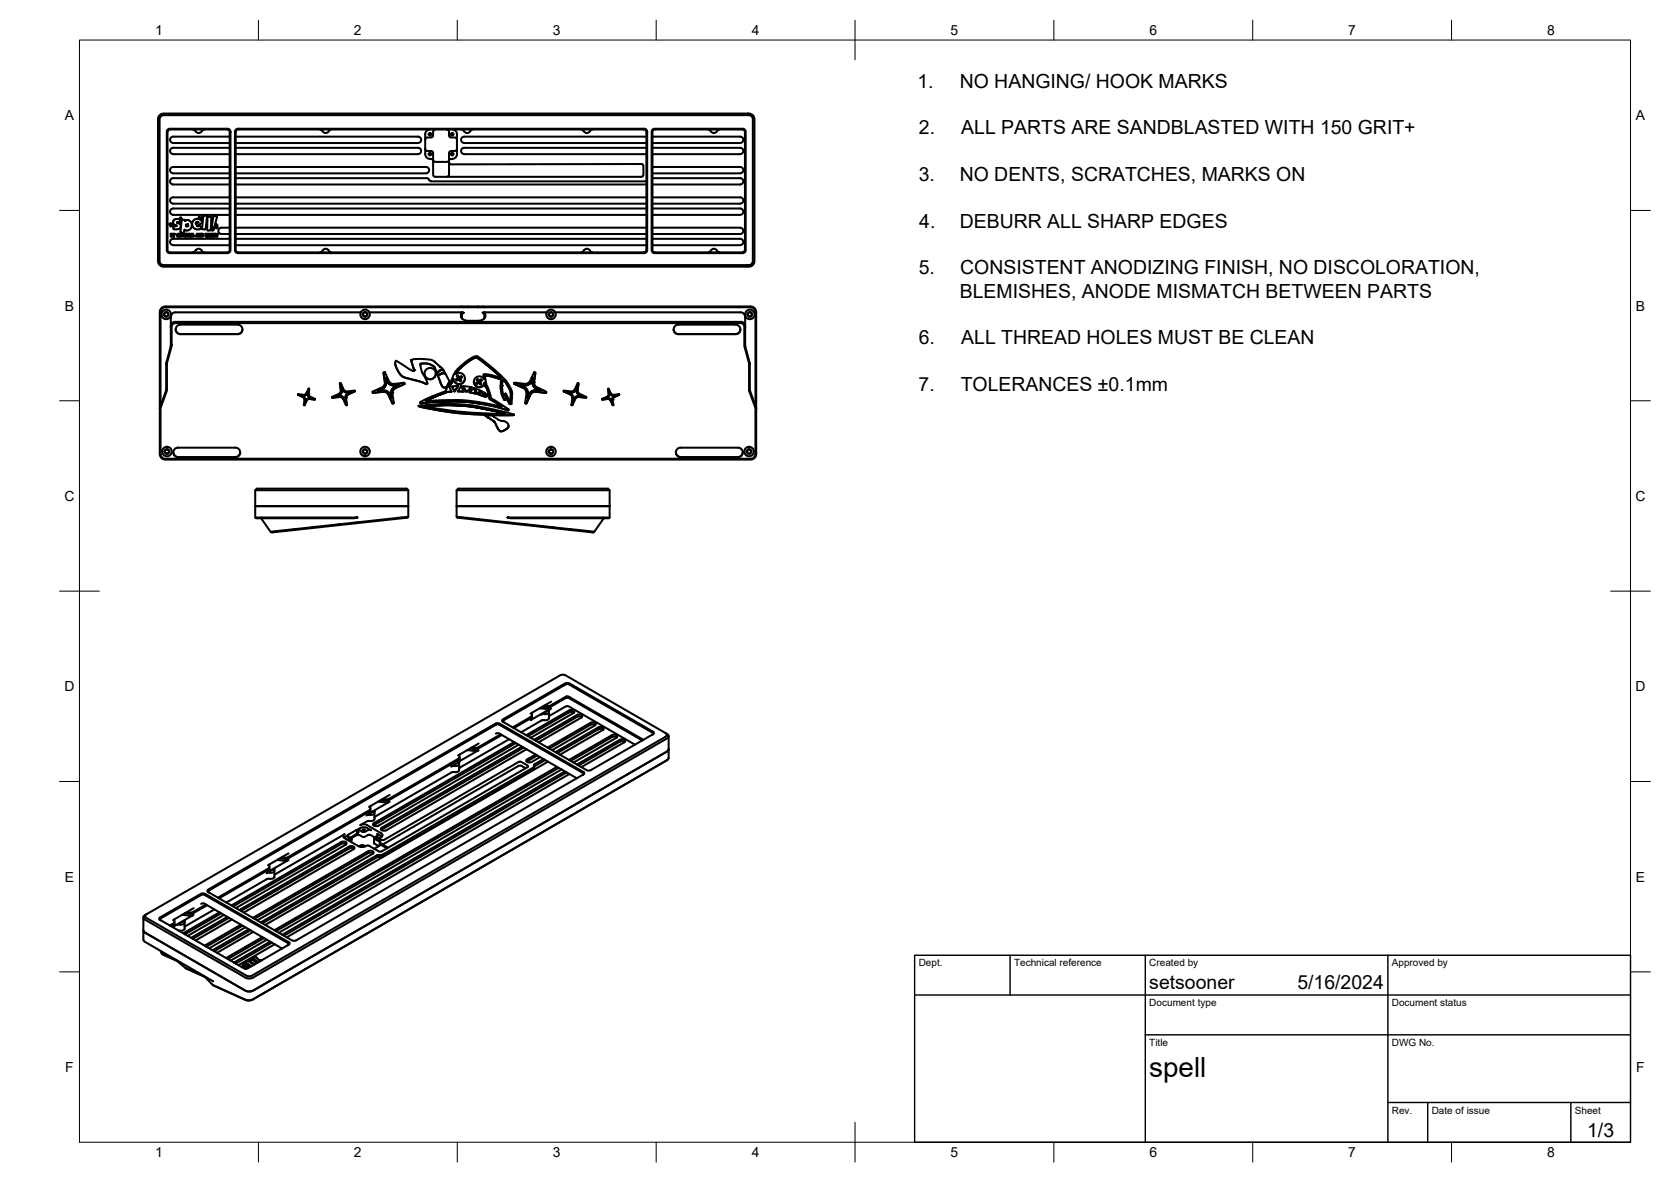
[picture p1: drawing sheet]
<svg xmlns="http://www.w3.org/2000/svg" width="420mm" height="297mm" viewBox="0 0 420 297" stroke-linecap="round" stroke-linejoin="round" font-family="sans-serif">
<!-- layer: Visible -->
<g fill="none" stroke="#000" stroke-width=".51">
<path d="M40.1 29l.9-.5 147.6 .1 .7 .4 .4 .9v36l-.5 .8-.8 .3h-147.6l-.7-.4-.4-.9v-35.8zM40.4 29.3l.7-.4 147.4 .1 .6 .3 .2 .5v36l-.4 .6-.6 .2h-147.4l-.5-.3-.3-.6v-35.9zM42.1 32.6l.5-.3h14.7l.6 .6 .1 30-.3 .5-.3 .2h-14.8l-.4-.2-.2-.4-.1-30zM42.4 32.6l14.8-.1 .5 .4v30.1l-.3 .4h-14.7l-.5-.3-.1-30zM48.5 32.5l.5 .2a.99 .99 0 0 0 .9 .7 .99 .99 0 0 0 1-.7l.5-.2M57.7 37.2l-14.1-.1a.79 .79 0 0 0-.8 .8 .79 .79 0 0 0 .8 .8h14.1M57.7 34.3h-14.1a.79 .79 0 0 0-.8 .8 .79 .79 0 0 0 .8 .8h14.1M59.3 32.6l.4-.3 102.5 .1 .5 .6v30l-.2 .4-.4 .2h-102.5l-.5-.7v-29.9zM59.3 37.2l45.8-.1a.79 .79 0 0 1 .8 .8 .79 .79 0 0 1-.8 .8h-45.8M59.3 34.3h45.8a.79 .79 0 0 1 .8 .8 .79 .79 0 0 1-.8 .8h-45.8M59.5 32.6h102.6l.4 .6v29.9l-.5 .3h-102.3l-.4-.6v-29.6zM80.4 32.5l.5 .2a1 1 0 0 0 .9 .7 1 1 0 0 0 1-.7l.6-.2"/>
<path d="M106.9 37.3l.3 .6 1.3 .1 .4 .3v2.2M108.1 39.9l.5 .1 .3 .2v3.8l.5 .4h51.9l.5-.4v-2.4l-.5-.4-48.1 .1-.3-.4v-.6l.3-.3 .5-.1M108.1 32.5a1.2 1.2 0 0 0-1.2 1.2v5a1.2 1.2 0 0 0 1.2 1.2M109.5 32.5l-.6 .4-.1 1.5-.4 .2h-1.1l-.3 .2-.1 .3M112.3 32.5l.6 .4 .1 1.5 .4 .2h1.2l.3 .5M113.7 32.5a1.2 1.2 0 0 1 1.2 1.2v5a1.15 1.15 0 0 1-1.2 1.2M114.9 37.3l-.1 .4-.2 .2-1.3 .1-.3 .2-.1 2.3M116 32.5l.5 .2a1 1 0 0 0 .9 .7 1 1 0 0 0 .9-.6l.7-.3M146 32.5l.6 .2a1 1 0 0 0 .9 .7 1 1 0 0 0 .9-.6l.7-.3M162.5 37.2l-45.8-.1a.79 .79 0 0 0-.8 .8 .79 .79 0 0 0 .8 .8h45.8M162.5 34.3h-45.8a.79 .79 0 0 0-.8 .8 .79 .79 0 0 0 .8 .8h45.8M164.1 32.6l.4-.3h22.4l.4 .3 .2 .4v29.9l-.2 .5-.5 .2h-22.3l-.5-.3-.1-.4v-29.9z"/>
<path d="M164.1 38.7h22M164.1 37.2h22M164.1 35.9h22M164.1 34.3h22M164.3 32.6l22.5-.1 .4 .3 .1 30.1-.3 .4-22.4 .1-.5-.3v-30.1zM178 32.5l.5 .2a1.02 1.02 0 0 0 .9 .7 1.02 1.02 0 0 0 1-.6l.6-.3M186.1 37.1a.79 .79 0 0 1 .8 .8 .79 .79 0 0 1-.8 .8M186.1 34.3a.79 .79 0 0 1 .8 .8 .79 .79 0 0 1-.8 .8M42.5 56.3l.3-.1 .4 .5-.3 .2zM42.9 58.8h.4l-.1 .3 .1 .3h-.4zM43 58.8l.2 .1-.2 .1zM43 56.3l.3-.2 .2 .4-.2 .1z"/>
<path d="M43.5 58.7l.2 .3 .3-.3-.2 .8zM43.8 55.2a.72 .72 0 0 0 .1 1.3l.5 .1v.2M43.8 55.2h.1M44.4 56.8l-.8 .1v.5M44.4 55h.1M44.4 55l-.5 .2M44.5 55l.7 .2 .1 .5-.2 .1M44.6 56l.8 .5 .1 .4-.2 .4-.9 .3h-.6l-.2-.2M44.6 58.8h.4l-.3 .1 .3 .2-.1 .4-.4-.1 .4-.1-.3-.3zM45.1 55.8h-.4l-.1 .2M45.2 54.8l.2-.2 .4 .4-.2 .3zM45.4 58.2h.1"/>
<path d="M45.6 59.1l-.3-.1 .3-.3h-.5v.8h.5l-.3-.2v-.1l.2-.1M45.7 58.8h.5l-.2 .1v.6zM46.4 58.8h.4l-.3 .1 .3 .3-.1 .3-.4-.1 .4-.1-.3-.3zM46.6 55.5l-.2-.3h-.5l-.2 .2-.3 2.8M46.6 55.5h.1M46.6 55.5l.5-.2 .3 .1a1.31 1.31 0 0 1 .8 1.6 1.31 1.31 0 0 1-1.6 .9M46.6 57.9l-.2-.2-.1 .6-.2 .2h-.6l-.1-.3M46.7 56.4h.6v.5h-.5zM46.9 58.7l.3 .6 .3-.6-.2 .7-.4-.1zM47.6 58.8l.4 .5 .1-.6v.8l-.4-.5-.1 .5zM48.4 58.7l.4 .8-.2-.3-.4 .3 .1-.4M48.4 58.8l-.1 .3"/>
<path d="M48.5 58.9l.1 .2h-.2zM48.5 55.6a1.43 1.43 0 0 0 .3 1.7 1.43 1.43 0 0 0 1.7 .2M48.5 55.6a1.18 1.18 0 0 1 1.3-.6 1.18 1.18 0 0 1 1 1.1l-1.3 .7h.1M49.2 56.2a.4 .4 0 0 1 .3-.4 .4 .4 0 0 1 .5 .1l-.8 .4M49.2 56.2l.1 .1M49.5 58.7l.3 .8-.1-.3-.4 .3zM50 54.5l.2-.1 .1 .5h-.2zM50 58.7l.4 .6 .1-.6v.8l-.4-.5-.1 .5zM50.1 56.8h-.5M50.1 56.8l.3 .1 .2 .4-.2 .3M50.6 58.7l.5 .2-.1 .5-.4 .1zM50.7 54.5l.2 .2-.3 .5-.2-.2z"/>
<path d="M50.7 58.9l.3 .1-.2 .3h-.1zM50.8 57.4h.1M51.6 58.7l.4 .1-.1 .3 .2 .1-.1 .2-.4 .1zM51.8 58.8l.1 .2h-.2zM52 54.5l-.2-.3-.7 .2-.3 3M52 54.5l-.3 3-.2 .2-.5-.1-.2-.2M52.1 54.5h.1M52.2 58.7l.3 .1v.7h-.3zM52.6 58.8l.4 .5 .1-.6v.8l-.4-.5-.1 .5zM53.1 54.7l-.1-.3-.8 .2-.1 3.1 .2 .2h.5l.2-.2 .1-3M53.2 54.7h.1M53.2 58.8h.4l-.1 .3 .1 .3h-.4z"/>
<path d="M53.3 58.8l.2 .1-.2 .1zM53.7 54.4l-.4 2.7 .4 .1h.2l.7-2.6-.1-.2M53.7 54.4l.1-.1 .7 .1M53.7 54.4h.1M53.8 58.8h.4l-.2 .7-.2-.2zM53.9 58.9l.2 .1-.1 .4zM54.3 58.7l.3 .3 .3-.2-.3 .7zM54.4 56.3l.3 .3-.4 .5-.2-.2zM54.5 54.4h.1M54.6 56.9l.2 .1-.3 .4-.2-.2zM57.7 44.8h-14.1a.79 .79 0 0 0-.8 .8 .79 .79 0 0 0 .8 .8h14.1M57.7 57.2h-2a.79 .79 0 0 0-.8 .8 .79 .79 0 0 0 .8 .8h2"/>
<path d="M57.7 49.6h-14.1a.79 .79 0 0 0-.8 .8 .79 .79 0 0 0 .8 .8h14.1M57.7 42h-14.1a.79 .79 0 0 0-.8 .8 .79 .79 0 0 0 .8 .7l14.1 .1M57.7 52.4h-14.1a.79 .79 0 0 0-.8 .8 .79 .79 0 0 0 .8 .8h14.1M59.3 44.8h48l1.1 .8h53.9M59.3 42h47.8a.79 .79 0 0 1 .8 .8 .79 .79 0 0 1-.8 .7l-47.8 .1M59.3 46.4h103.2M59.3 58.8h103.2M59.3 57.2h103.2M59.3 49.6h103.2M59.3 51.2h103.2M59.3 52.4h103.2M59.3 54h103.2"/>
<path d="M108.9 40.1l.1 .4 .3 .2h3.2l.3-.3 .1-.3M112.9 40.7v3.3l-.2 .3-.4 .1M162.5 45.5l-.2 .1M164.1 44.8h22M164.1 46.4h22M164.1 42h22M164.1 43.6h22M164.1 58.8h22M164.1 57.2h22M164.1 49.6h22M164.1 51.2h22M164.1 52.4h22"/>
<path d="M164.1 54h22M186.1 44.8a.79 .79 0 0 1 .8 .8 .79 .79 0 0 1-.8 .8M186.1 42a.79 .79 0 0 1 .8 .8 .79 .79 0 0 1-.8 .7M186.1 57.2a.79 .79 0 0 1 .8 .8 .79 .79 0 0 1-.8 .8M186.1 49.6a.79 .79 0 0 1 .8 .8 .79 .79 0 0 1-.8 .8M186.1 52.4a.79 .79 0 0 1 .8 .8 .79 .79 0 0 1-.8 .8M48.5 63.4l.5-.1a.96 .96 0 0 1 .9-.8 .96 .96 0 0 1 1 .7l.5 .2M57.7 60h-14.1a.79 .79 0 0 0-.8 .8 .79 .79 0 0 0 .8 .8h14.1M59.3 60h103.2M59.3 61.6h103.2M80.4 63.4l.5-.1a1.35 1.35 0 0 1 1.4-.7l.5 .7 .6 .1M90.7 78.5h-46.7l-.6 .2-.4 .6-.1 2.9"/>
<path d="M90.7 78.5a1.2 1.2 0 0 0 1.1 1.7 1.2 1.2 0 0 0 1.1-1.7M90.7 78.5a1.2 1.2 0 0 1 1.1-.7 1.2 1.2 0 0 1 1.1 .7M116.2 78.5l-.3 .5 .2 1 .6 .4 .9 .2h2.8l.9-.2 .6-.4 .1-.5v-.6l-.2-.4M116.2 78.5l.4 .1-.5 .7 .2 .8M116.2 78.5h-23.3M121.8 78.5l-.5 .1 .6 .7-.3 .8M121.8 78.5h15.7M137.5 78.5a1.2 1.2 0 0 0 1 1.7 1.2 1.2 0 0 0 1.1-1.7M137.5 78.5a1.2 1.2 0 0 1 1-.7 1.2 1.2 0 0 1 1.1 .7M139.6 78.5h46.8l.5 .2 .4 .7 .1 2.8M146 63.4l.6-.1a.99 .99 0 0 1 .8-.7 .99 .99 0 0 1 1 .5l.7 .3M164.1 60h22"/>
<path d="M164.1 61.6h22M178 63.4l.5-.1a.95 .95 0 0 1 .9-.8 .95 .95 0 0 1 1 .7l.6 .2M186.1 60a.79 .79 0 0 1 .8 .8 .79 .79 0 0 1-.8 .8M42.9 82.2l.3-.9 .7-.4h142.5l.7 .4 .3 .9M42.9 82.2v4.7l-1.1 4.4v6.7l-1.6 4.7M43.4 81.5l.5-.3h142.6l.4 .3 .3 .5v4.9l1.1 4.5v6.7l1.6 4.6v11.7l-.4 .6-.6 .3h-147.5l-.7-.4-.3-.6v-11.6l1.6-4.6v-6.7l1.2-4.5v-4.9zM44.2 82.8a1.2 1.2 0 0 0 1.2 1.2M45.4 84h14.4M45.4 84a1.2 1.2 0 0 1-1.2-1.2 1.2 1.2 0 0 1 1.2-1.2h14.4a1.2 1.2 0 0 1 1.2 1.2 1.2 1.2 0 0 1-1.2 1.2M61 82.8a1.2 1.2 0 0 1-1.2 1.2M74.9 99.2l1.4 .7 .3 .5M75 99.1l1.3 .1 .5-.1 .9-1.5-.1 1.4 .1 .4 1.5 1h-1.9l-.8 1.4v-1.7l-.2-.3-1.3-.5z"/>
<path d="M75.6 99.3l.9 .5 .3 .6M75.6 99.3l.7 .1zM76.3 99.4l.5-.1 .4-.4-.3 .4zM77.2 98.9l.2-.5-.2 .5M77.4 98.4v.8l.4 .7-.3-.3-.2-.6M77.7 97.7l-.1 1.3M77.8 99.9l.7 .2zM83.5 99.8l.2 .2M83.7 100h.1M83.7 100l1.7-.3 .5 .1 .4 .4 .7 1.6M84.5 99.6l.8-.4-.8 .4h1.6l.4 .4 .4 .8M85.4 96.4l.3 1.8"/>
<path d="M85.5 96.3h.2l.7 1.6 .4 .3 .6 .2 1.8-.2-.1 .2-1.6 .7-.4 .4-.1 .6 .3 1.6-.2 .1-1.1-1.9-2.5-.1 2.1-1.2 .1-.5zM85.9 97.3l.3 .7-.3-.7v1.2l-.6 .7 .5-.4 .2-.6M86.2 98l.5 .5 .7 .1h-.6zM87.4 98.6l.8-.1zM88.2 98.5l-1 .5-.4 .6v.5v-.1M89.2 98.3l-1.7 .9-.5 .8M93.7 98.5l.1 .2 2.6-.3 .6 .2 .6 .4 1 2.3 .2 .1 .2-.2M95 98.2l1.2-.5-1.2 .5 1.6-.1 .8 .2 .5 .5 .5 1.2M96.4 93.7l.4 2.5M96.5 93.6h.3l1 2.3 .5 .4 .6 .2 2.6-.3 .2 .1-.1 .2-2.3 1.1-.5 .5-.2 .6 .4 2.5-.2 .2h-.2l-1-2.3-.4-.4-.6-.3-2.7 .3-.2-.1v-.2l2.5-1.1 .4-.5 .2-.8zM97 94.9l.4 1-.4-1 .1 1.6-.3 .7-.6 .5 .7-.7 .2-.8M97.4 95.9l.7 .8 .8 .1-.8-.2z"/>
<path d="M98.3 98.9l.1 1.1zM98.9 96.8h.2zM99.1 96.8l1.3-.1-1.3 .1M99.4 91.3l.7 2.1 1.1 1.2 .7 .3 3.7 1 1.6 .6 .2-.2M99.5 90.7l4.4 2.5 .3-.2-.8-2.3 .1-.3 1.4-.2 3.3 .2 1 .4 2.3 2.2-.3-.1-.5 .1-.9 .9-.5-1.6-.4-.3-1.4-.6h-1.7v1l.3 1.1 1.3 2.7v.2l-.3 .1-1.2-.5-4.1-1.1-.8-.4-.9-1.1-.5-1.2-.2-.8zM100.4 96.7l-1.6 .8-.4 .6-.1 .8-.1-.2M101.7 96.4l-2.5 1.2-.4 .5-.2 .6M103.4 90.6l.7 2.3M104.1 92.9l.1 .1M105.7 91.6l.2-.2 1.1-.1 1.5 .4 .8 .5 .5 1.7 .8-.9h.9M106.7 93.9a1.43 1.43 0 0 0 1.5 1.4 1.43 1.43 0 0 0 1.4-1.4M109.9 99.5l2.3-.9z"/>
<path d="M110.1 94.5l1-.6 .7-.1 .3 .3 .8 1.5a.43 .43 0 0 1-.1 .7l-.2 .4a.73 .73 0 0 1-1 .7l-.5-.4zM110.1 94.5l1 2.5 .5 .4a.83 .83 0 0 0 1.1-.9l.4-.6M110.1 93.6l.6-.5 .5-.1 .4 .2 .4 .6h-.9l-.8 .5a.28 .28 0 0 1-.3 0 .28 .28 0 0 1-.1-.3zM111.9 93.8l-.9 .1-.9 .6-.2-.5M112.2 98.6l.2-.1zM112.4 98.5l1.2-.1zM112.9 97.2l.7 1.2M113.3 96.5l-.4 .7zM113.4 96.4l-.1 .1zM113.5 96.3h.1M113.6 97.1l1.6-.1-.9 1.4zM114 95.3l-.5 1"/>
<path d="M114 95.2l-.5 1.1M114 95.2v.1M114.5 94a1.44 1.44 0 0 1 2.2 .5 1.44 1.44 0 0 1-.9 2 1.44 1.44 0 0 1-1.8-1.3M114.6 94l.7-1 1.9-1.7 1.7-1.1 1-.3 3.1 2.3 2.9 2.6-.2 .1-2.2-.7-1.7-.2-.2 .2 .1 1.1M114.6 94l.5-.9 2-1.7 1.8-1.2 1-.4 3.6 2.9 2.4 2.1M114.9 94.5l.2-.2 .4 .6 .5-.3 .2 .2M114.9 94.5l.2-.2 .4 .6 .5-.3 .2 .2-.6 .4 .4 .5-.3 .2-.3-.6-.6 .4-.2-.3 .6-.3zM115.1 98.4h1.5M115.2 95l-.6 .4M115.2 97l-.9 1.4-.7-1.3M115.7 95.2l.3 .5M115.9 97l.7 1.4h-1.5z"/>
<path d="M116.4 97l2.2 .4-1.3 1.1zM116.4 97l.9 1.5 1.3-1.1M116.9 95.1a1.45 1.45 0 0 1-1.4 1.4 1.45 1.45 0 0 1-1.5-1.3M118 98.6l1.2-1.1 .3 1.4zM118 98.6l1.5 .3M119.1 95.9a1.37 1.37 0 0 0 1.3 1.4 1.37 1.37 0 0 0 1.5-1.1M119.6 97.6l1.3 .6-1 .8zM119.6 97.6l.3 1.4 1-.8M119.9 95.5l.2-.2 .4 .4 .5-.3 .2 .2M120.2 95.9l-.4 .4 .1 .2 .5-.3 .4 .5 .2-.2-.4-.5M120.4 99.2l.9-.8 .3 1.2zM120.4 99.2l1.2 .4"/>
<path d="M120.6 96l.6-.4-.2-.2-.5 .3-.4-.4-.2 .2 .3 .4-.4 .4M120.6 96l.4 .5M121.6 94.3l.1 1M121.7 95.3a1.37 1.37 0 0 0-2.2-.3 1.37 1.37 0 0 0 .4 2.2 1.37 1.37 0 0 0 2-1M121.7 98.6l1.2 .8-.9 .3zM121.7 95.3h.1M121.7 98.6l.3 1.1 .9-.3M121.9 96.2l1.2 4.1 2.8 1.7v.2l-4-.9-4.9-.7-9.9 .1M121.9 96.2l.1 .9 .7 1.4 .4 1.7 2.9 1.9M121.9 96.2h.1M121.9 94.3l2.2 .4 1.8 .6 .1 .3M121.9 94.3h.1"/>
<path d="M123.4 99.9h.1M125.9 96.9l.2 2.1 .4 1 .3 .4h.2l.1-.8 1.1 1.9h.3l.1-.6 .2-2M126.2 96.9l.1-1.2a.23 .23 0 0 1 .2-.3 .23 .23 0 0 1 .3 .3l1.3 2.1 .3 1.1M126.4 95.4l.7 .7 1.2 2.1 .1 1-.2 1.7-1-2-.3 .1-.2 .5-.2-.3-.3-1.8zM129.3 96.3l2.9 .2 .7-.3 .3-.4 1-2.2 .3-.1 .1 .2-.3 2.5 .2 .6 .4 .5 2.4 1.1 .1 .2-.3 .1-2.7-.3-.6 .3-.4 .4-1 2.2-.2 .1-.1-.2 .3-2.3-.2-.8-.4-.5-2.4-1.1zM129.3 96.4l2.6 1.2 .4 .7 .1 .4M130.7 96.7l1.2 .1-1.2-.1 1.6 .8 .3 .5 .2 .9v-.2M131.9 96.8h.2h-.2M132.1 96.8l.9-.2 .6-.7-.6 .7zM132.8 98.9l-.2 1.1zM134 94.9l-.4 1zM134 94.9l-.1 1.5 .3 .8 .6 .4-.6-.5-.3-1"/>
<path d="M134.6 93.7l-.3 2.4M134.8 97.6l1.2 .6zM136 98.2l-1.3-.2-.9 .2-.6 .5-.6 1.3M137.4 98.5l-.3 .2-2.4-.3-.7 .2-.5 .4-1.1 2.3M141.7 98.2l1.9 .2 .6-.2 1.2-1.9 .1 .1-.3 1.8 .2 .4 2 1.2-2.4 .1-1.2 1.9v-2.3l-.4-.4-1.6-.7zM141.7 98.3l1.8 .9 .4 .8M142.7 98.5l.8 .1-.8-.1 1.2 .7 .2 .9M143.5 98.6l.8-.1 .4-.5-.6 .6zM144.2 100l-.1 .1M145.1 97.3l-.4 .7 .4-.7-.1 1.2 .6 .7-.5-.4-.2-.6M145.5 96.4l-.3 1.8M145.6 99.2l.8 .4z"/>
<path d="M146.4 99.6h-1.5l-.4 .4-.5 .8M147.4 99.8l-.1 .2-1.8-.3-.5 .1-.4 .4-.7 1.5M152.9 97.7l.2 1.3M152.9 97.7h.2l.7 1.4 .3 .1 1.6-.1-1.6 1 .1 1.7-.9-1.4h-1.9l1.6-1zM153.2 98.4l.2 .5-.2-.5 .1 .8-.5 .7 .3-.4 .2-.5M153.4 98.9l.4 .4 .5 .1-.5-.1zM154.3 99.4l.7-.1zM155 99.3l-.8 .4-.3 .7M155.7 99.2l-1.3 .6-.3 .6M170.6 81.6h14.4a1.2 1.2 0 0 1 1.2 1.2 1.2 1.2 0 0 1-1.2 1.2M170.6 84h14.4M170.6 81.6a1.2 1.2 0 0 0-1.2 1.2 1.2 1.2 0 0 0 1.2 1.2 1.24 1.24 0 0 1-1.2-1.2"/>
<path d="M186.2 82.8a1.2 1.2 0 0 1-1.2 1.2M187.4 82.2v4.7l1.1 4.4v6.7l1.6 4.7M40.2 102.7v-24.4l.3-.8 1-.5h147.5l.8 .5 .3 .8v24.4M40.4 101.9v-23.3l.2-.9 .8-.5h147.6l.7 .5 .2 .9v23.3M43.6 113.7a1.2 1.2 0 0 0 1.2 1.2M44.8 112.5h14.4M44.8 112.5a1.2 1.2 0 0 0-1.2 1.2 1.2 1.2 0 0 0 1.2 1.2h14.4M59.2 112.5a1.2 1.2 0 0 1 1.2 1.2 1.2 1.2 0 0 1-1.2 1.2M60.4 113.7a1.2 1.2 0 0 1-1.2 1.2M78.5 100.1l-1.3 .1-.5 .9 .1-.6-.1 .6M79.1 100.4l-1.7-.1-.8 1.5-.2-.1M79.2 100.3l-.1 .1"/>
<path d="M86.8 100.1l.1 .7-.1-.7M87.3 101.7h-.3M105.2 102l5.1 1.1 5 .7 9.4 .5h4.3l.2-.1M105.3 101.9l7-.4 5.1 .2 6.5 1.2 5.3 1.3-5 .1-9.4-.5-6.9-1.1-2.1-.5-.5-.1zM105.7 101.2l1.8-1.1 4.6-1.8 1.3-2.4 .7-1.8 .9-1.3 2.9-2.5 1.2-.6 .8-.2 3.9 2.9 3.2 3 1.4 2.2 .4 1.2-.2 2.3-.1 .4h-.3l-1.1-1.9v.8l-.3 .1-.6-1.3-.3-1.6 .1-2.2-2.3-.8-1.8-.3 .4 2.6 .6 1.1 .5 2 4.5 3-.3 .2-2.7-.9-4.5-.9M105.7 101.2l.2 .2 3.3-.4-3.3 .4zM107 102.1l.4 .2 7.6 1.1 8.5 .6 3.3-.1M107 102.1v.1M107 102.1h.1M107.1 102.1h.1M107.1 102.1l2.8-.2-2.8 .2M107.1 100.7v.1"/>
<path d="M107.2 100.7l2.7-1.2zM109.2 101l2.4-.1zM109.9 101.9l3.6-.1zM111.6 100.9h3.9l3.1 .2-2.8-.2zM113.5 101.8l3.4 .2zM116.9 102l3.6 .5 6.2 1.4-6.7-1.5zM118.6 101.1l1.8 .3zM120.4 101.4l3.9 .7 3.3 1.1 .3-.3M121.9 104.3l1.9 .1 1.6 1.1 1.7 .4 .6 .6 .1 .8-1.2 1h-.9l-1.3-2.2zM121.9 104.3l2.4 1.7 .9 1.8 .5 .5 .6 .1 .8-.4 .7-.6 .1-.4M132.1 101.2l.1 .2 .2-.1M143.7 101.7l.2 .1"/>
<path d="M144.1 100.1l-.1 .7zM151.4 100.3l.1 .1M151.5 100.4l1.6-.1 .4 .3 .5 1.2 .2-.1M152.1 100.1l.7-.2-.7 .2h.9l.4 .1 .5 .9M153.9 100.5v.6zM169.9 113.7a1.2 1.2 0 0 0 1.2 1.2M171.1 112.5h14.4M185.6 112.5a1.2 1.2 0 0 1 1.2 1.2 1.2 1.2 0 0 1-1.3 1.2h-14.4a1.2 1.2 0 0 1-1.2-1.2 1.2 1.2 0 0 1 1.2-1.2M186.8 113.7a1.2 1.2 0 0 1-1.2 1.2M190.1 102.7v11.5l-.5 1-.8 .3h-147.3l-.8-.3-.5-.9v-11.6M64.2 123.2l.4-.4h37.7l.4 .4zM64.2 127.2h38.5"/>
<path d="M64.2 130.1h25.7l-.8 .1h-24.7zM64.2 123.2v6.9M65.7 130.2l2.4 3.5M68.1 133.7l34.6-3.8-.3 .2-.7 .1-33.3 3.6zM102.7 123.2v6.7M114.8 123.2l.4-.4h37.7l.4 .4zM114.8 123.2v4h38.5h-38.5v2.7M114.8 129.9l34.6 3.8-.3 .1-33-3.6-1.1-.1zM127.6 130.1h25.7l-.2 .1h-24.7zM151.8 130.2l-2.4 3.5M153.3 123.2v6.9M133.7 179.9l-.1 .5-4.4 2.6"/>
<path d="M133.8 179.1v.7l-.3 .3-4.6 2.7M135.7 178l2 .2 .9-.2-5.2 3 .4-.4v-.5M136.1 179.6l2.1-1.2-.2 .4a.86 .86 0 0 1-1.3 .6zM136.4 177.6l2 .1 3.9-2.3h.7l18.5 10.7M136.8 177.3l1.5 .1 4-2.3h.7l18.8 10.8M138 180l4.2-2.4 .7-.1 16.8 9.6M138 179v1.5a1.19 1.19 0 0 1-1.3 .5l-.6 .1-5.1 2.9M138.6 176.3l-5.2 3M142.5 175l.9 .3M144.3 179.1l-.6-.2-.6 .1-10.4 6M145.1 179.7l.8-.1 .5 .4-.2 .3-10.8 6.2M145.1 179.7l-10.8 6.2"/>
<path d="M98 199.8l-5.2 3M113.5 192.6l2.1-1.2-.2 .4a.86 .86 0 0 1-1.2 .7zM115.4 192v1.5a1.28 1.28 0 0 1-1.3 .5l-.6 .1-19.4 11.2M115.5 190.4l-.2 .6-17.5 10.1-.4 .1-1.7-.1M115.5 189.6v.8l-.3 .3-17.3 10-.5 .2-1.2-.1M117.5 188.5l2 .2 .9-.2-5.2 3 .3-.3v-.6M120.4 186.8l-5.2 3.1M124.7 184.4l.8-.1 19.5 11.3M125.9 184.5l-5.8 3.4-1.5-.1M126.2 184.7l-6.1 3.5-1.9-.1M126.3 180.9l15.7-9.1 .8-.2 21.4 12.3 .2 .4-15.9 9.3-.6 .1-21.4-12.3zM126.7 181.5l-.3-.2 .2-.3 15.6-9 .6-.1 21.3 12.2 .1 .3-.2 .2"/>
<path d="M128 185.8l-12.6 7.2M129.3 186.5l-35.3 20.4M129.7 186.7l-35.7 20.7M130.4 187.1l-35.3 20.4M131.3 187.6l-35.3 20.4-.2 .3 .5 .4 .8-.1M131.7 187.9l-35.8 20.7M132.2 193.1l-1.2-.7-.6 .1-33.8 19.5h-.8l1.8 1M132.3 184.8l10.8-6.3 .8-.1 .5 .3-.2 .5-10.8 6.2M132.4 188.3l-35.3 20.4M134.2 193.3l-38.1 22M134.4 192l-.2 .8-38.1 22M134.7 189.6l-2.2 1.2-.1 .5 .4 .3h.6l2.4-1.3"/>
<path d="M135.1 189.9l-2.7 1.5M136.7 190.7l-2.3 1.4M137.1 191l-2.7 1.6-.2 .7M137.7 187.9l10.8-6.3 .8-.1 .5 .3-.2 .5-10.8 6.2M137.8 191.4l-71.1 41M139.7 189l10.8-6.2 .8-.1 .4 .2-.1 .5-10.8 6.3M140.1 192.7l-71.1 41.1M140.5 193l-71.1 41M141.2 193.4l-71.1 41M142 193.9l-71 41M142.5 194.1l-71.1 41M143.2 194.5l-71.1 41"/>
<path d="M146.3 180.2l-.6-.2-.6 .2-10.4 5.9M146.5 194.7l.2-.2-.1-.3-21.1-12.1-.6-.1-72.4 41.8-.2 .2 .3 .3M148.5 182.1l.6-.1 .6 .2M148.5 182.1l-10.4 6M151.7 183.4l-.6-.3-.6 .2-10.4 6M153.8 184.8l-10.7 6.2M153.8 185.3l-10.3 5.9M153.9 184.8l.8-.1 .5 .4-.2 .3-10.8 6.2M153.9 185.2l.6-.1 .6 .2M155.8 185.9l-10.7 6.2M155.8 185.9l.9-.1 .5 .4-.2 .3-10.8 6.3M157.1 186.5l-.6-.2-.7 .1-10.3 6"/>
<path d="M167.3 184.2l.8 .7-.1 .4-.3 .3-104.3 60.2-1 .1-.8-.3-25.2-14.5-.3-.3v-.5l.8-.6M167.8 191l-104.3 60.2-.8 .2h-.7l-8.5-3.8M168.1 185v5.6l-.4 .4-104.2 60.2-.8 .2-.9-.1-8.3-3.8-2.1-2.1-4.7-2.1-2.3-1.9-3.6-1.6-.4-.8M67.7 218v.3l-.3 .3-12.3 7.1M67.7 217.2v.8l-.2 .3-12.7 7.3M69 218.7l-.1-.3 .3-.2-2.2 1.2 .8-.1a1.13 1.13 0 0 0 1.2-.4v-.2M69 218.8v1.7l-.6 .3h-.6M69.7 216.1l2.1 .2 .8-.2-5.2 3 .3-.3v-.6M72.6 214.4l-5.2 3M86.6 210.6l3.6 2.1M86.6 210.6l-.3-.5 .3-.5-17.6 10.2M86.9 212.3l-27.6 15.9"/>
<path d="M86.9 212.2l.3-.3-.3-.3-.5-.1-.6 .1-27.6 15.9M87 212.2l-.5-.2-.7 .1-27.2 15.7M87.2 210.9l.2-.2 .4 .1-.5 .2M87.5 209.9l-.1 .2M87.5 209.9l-1 .6M87.5 209.9l.1 .4 .8 .5-.1 .2-.5 .3M87.7 209.7l-.2 .2M87.8 212.7l.8-.1 .5 .5-.2 .3-27.6 15.9M87.8 212.8l-27.6 15.9M88.4 210.8v.9M89 213.3l-.6-.2-.6 .1-27.2 15.7M89.5 208.6l-1.8 1.1"/>
<path d="M89.5 209.9l-1.3 .7M89.7 208.6l.4 .2v.4l-.6 .6M89.7 208.6a2.45 2.45 0 0 1 3.6 0l-.6-.1-.9 .5-.5 .1-1-.5zM89.8 208.6h-.3M89.8 208.6l-.2 1-1.5 .9M90.2 212.7l.7-.3 .9 .3M90.7 212.8l.3-.1 .3 .1M92.6 214.4l.7-.1 .5 .2M92.6 214.4l-28.6 16.5M93 206.3h-.6l-1.8 1.1 .7-.2h.7l3.8 2.2 .4 .5-.7 .8 .5 .4h.5l33.9-19.6 .6-.1 1.8 1.1-.1 .3-36.8 21.2h-.6l-2.5-1.5-.7 .1a1.96 1.96 0 0 1-1.9 .1M93 204.8l.6-.1 .5-.2-.1-.6 .3-.2-2.1 1.2 .8-.1M93.1 203.4v.4l-.3 .2-20.3 11.7-.5 .2-1.7-.2"/>
<path d="M93.1 202.6v.7l-.3 .4-20.4 11.7h-1.6M94 207.4h-.1M94 206.9l-.2 .3 .2 .3 .6 .1 .5-.1M94.1 210.6v1.4l1.1 .6M94.1 204.3v1.7l-.5 .3h-.6M94.2 210.4l-1.3-.6-1.4 .5-1.5-.5-1.7 .9M94.7 215.5l-28.7 16.5M95.1 201.5l1.9 .2 1-.2-5.2 3 .3-.4v-.6M96 210.2l-1.2-.6 .2 .3-.9 .7 1.6 1.1-.2-.2v-.8M96.1 214.8l-1.4 .2-29.1 16.8M96.1 215.3l-1.4 .1M97.3 213.2l-1.9-1.1 .2 .2-.2 .2-1.3 .8"/>
<path d="M36 233.8l.4 .6 25.3 14.5 .7 .3 1-.1 104.2-60.2 .5-.6-.4 .6-104.3 60.2-1.1 .1-.6-.3-25.2-14.5zM36 230.5v5.7l.3 .4 17.3 10M36.5 230l104.5-60.4h.7l.6 .2 25.4 14.7-.1 .4-.2 .2-104.3 60.2-1.2-.1-25.1-14.5-.3-.3zM40.1 230.7l10.3-6 .8-.2 21.4 12.3 .2 .4-10.4 6.1-.8 .1-21.4-12.2-.2-.3zM40.4 231.3l-.2-.2 .2-.3 10.2-5.9 .6-.1 21.3 12.2 .1 .3-.2 .2M41 239.8l3.5 1.7M43.8 231.8v.4l-.8 .5M43.9 231l-.1 .9-1.1 .7M44.5 232.5l2.1-1.2-.3 .1 .1 .3a.86 .86 0 0 1-1.3 .6zM45.8 229.9l1.9 .2 1-.2-5.2 3 .3-.3 .1-.6M46.4 231.9v1.5a1.24 1.24 0 0 1-1.3 .5h-.2M48.7 228.2l-5.2 3"/>
<path d="M50.6 227.1h.8l19.5 11.3M51.8 227.3l-3.4 2-1.5-.1M52.1 227.5l-3.7 2.1-1.9-.1M52.2 223.7l72.6-41.9h.9l21.2 12.4-.2 .4-72.4 41.8-.9-.1-21-12.1zM53.9 228.5l-7.5 4.4M55.2 229.3l-9.1 5.2M55.6 229.5l-9.1 5.3M56.3 229.9l-9.1 5.3M57.2 230.4l-9.2 5.3M57.6 230.7l-9.1 5.2M58.3 231.1l-9.1 5.2M60.6 232.4l-9.1 5.2"/>
<path d="M61 232.6l-9.1 5.3M61.7 233l-9.1 5.3M62.6 233.5l-9.2 5.3M63 233.8l-9.1 5.2M63.6 230.7l29-16.8 .9-.1 .4 .3-.2 .4-29 16.8M63.7 234.2l-9.1 5.2M66 235.5l-9.1 5.3M66.4 235.7l-9.1 5.3M67.1 236.1l-9.1 5.3M67.8 220.9h-.7l-10.2 5.9M67.9 236.6l-9.1 5.3M68.4 236.9l-9.2 5.3"/>
<path d="M69.1 237.3l-9.1 5.3M46.7 243.3l4.8 2.2M60.9 242.9l-.1 .2M61.2 242.2l.4 .2h-.6zM61.2 242.2l.3 .2M61.2 242.3l-.1 .1M61.3 242.6l-.5 .4M61.3 242.7l-.3 .2M61.5 242h.4l.1 .4h-.3zM61.6 243.1v.1M61.6 243.2v.1M61.6 243.2l.1 .1"/>
<path d="M61.6 243.3l.1 .1M61.6 243v.1M61.6 243l.4-.1-.2 .5M61.7 243.4h.1M61.8 243.3v.1M61.8 243.4h.1M61.9 242v.4M61.9 242.1h-.3M62 242.6h-.7M62 242.5l.6 .1M62 242.9l-.2 .5M62.5 241.5h-.3l-.5 .3 1.5 1"/>
<path d="M62.5 241.6l-.3-.1-.5 .3M62.5 241.5h.1M62.5 241.5v.1M62.5 241.5l1.4 1M62.5 241.6l1.3 .9M62.5 242.5l.2 .2-.3 .6M62.5 242.5l.2 .2M62.6 242.5l-1.3 .1M62.7 241.5l.7-.3 1.3 .8M63.5 240.7l.8-.2 1.1 1.1-1.1-1.1zM63.6 240.8l1.3 1M64.2 240.5h.1"/>
<path d="M64.7 241.9l-1.3-.8-.7 .3 1.4 .9M65.5 241.3h.3M65.9 241.3h-.4l.1 .2M65.9 241.3h.1"/>
<circle cx="108.1" cy="33.7" r=".33"/>
<circle cx="108.1" cy="38.7" r=".33"/>
<circle cx="113.7" cy="33.7" r=".33"/>
<circle cx="113.7" cy="38.7" r=".33"/>
<circle cx="43.1" cy="59.3" r=".13"/>
<circle cx="49.6" cy="59" r=".14"/>
<circle cx="51.9" cy="59.3" r=".12"/>
<circle cx="53.4" cy="57.6" r=".34"/>
<circle cx="53.4" cy="59.3" r=".13"/>
<circle cx="41.8" cy="79" r=".6"/>
<circle cx="41.8" cy="79" r=".5"/>
<circle cx="41.8" cy="79" r="1.2"/>
<circle cx="91.8" cy="79" r=".5"/>
<circle cx="91.8" cy="79" r=".6"/>
<circle cx="138.5" cy="79" r=".6"/>
<circle cx="138.5" cy="79" r=".5"/>
<circle cx="188.5" cy="79" r=".6"/>
<circle cx="188.5" cy="79" r=".5"/>
<circle cx="188.5" cy="79" r="1.2"/>
<circle cx="108.2" cy="93.9" r="1.43"/>
<circle cx="42" cy="113.5" r="1.2"/>
<circle cx="42" cy="113.5" r=".6"/>
<circle cx="42" cy="113.5" r=".5"/>
<circle cx="91.8" cy="113.5" r=".5"/>
<circle cx="91.8" cy="113.5" r=".6"/>
<circle cx="91.8" cy="113.5" r="1.2"/>
<circle cx="138.5" cy="113.5" r="1.2"/>
<circle cx="138.5" cy="113.5" r=".6"/>
<circle cx="138.5" cy="113.5" r=".5"/>
<circle cx="188.4" cy="113.5" r="1.2"/>
<circle cx="188.4" cy="113.5" r=".6"/>
<circle cx="188.4" cy="113.5" r=".5"/>
<circle cx="91.5" cy="208.6" r=".24"/>
<circle cx="95" cy="210.7" r=".24"/>
</g>
<g fill="#000">
<circle cx="77.6" cy="99" r=".25"/>
<circle cx="87" cy="100" r=".25"/>
<circle cx="96.8" cy="96.2" r=".25"/>
<circle cx="98.6" cy="98.7" r=".25"/>
<circle cx="104.2" cy="93" r=".25"/>
<circle cx="105.7" cy="91.6" r=".25"/>
<circle cx="122" cy="94.3" r=".25"/>
<circle cx="125.9" cy="94.8" r=".25"/>
<circle cx="126.2" cy="96.9" r=".25"/>
<circle cx="127.1" cy="99.6" r=".25"/>
<circle cx="128.4" cy="98.9" r=".25"/>
<circle cx="132.4" cy="98.7" r=".25"/>
<circle cx="134.3" cy="96.1" r=".25"/>
<circle cx="143.9" cy="100" r=".25"/>
<circle cx="153.1" cy="99" r=".25"/>
<circle cx="76.6" cy="100.4" r=".25"/>
<circle cx="107" cy="102.2" r=".25"/>
<circle cx="126" cy="102.1" r=".25"/>
<circle cx="126.8" cy="103.9" r=".25"/>
<circle cx="127.1" cy="100.3" r=".25"/>
<circle cx="128.5" cy="101.5" r=".25"/>
<circle cx="154.1" cy="100.4" r=".25"/>
<circle cx="44.5" cy="241.5" r=".25"/>
</g>
<!-- layer: BORDER -->
<g fill="none" stroke="#000" stroke-width=".25">
<path d="M20 10.1h390v276.9h-390zM65 5.1v5M115 5.1v5M165 5.1v5M215 5.1v10M265 5.1v5M315 5.1v5M365 5.1v5M15 52.9h5M410 52.9h5M15 100.7h5M410 100.7h5"/>
<path d="M15 148.6h10M405 148.6h10M15 196.4h5M410 196.4h5M15 244.2h5M410 244.2h5M65 287v5M115 287v5M165 287v5M215 282.1v9.9M265 287v5M315 287v5"/>
<path d="M365 287v5"/>
</g>
<!-- layer: TITLEBLOCK -->
<path d="M230 240.1h180v46.9h-180zM230 250h180M254 240.1v9.9M288 240.1v46.9M349 240.1v46.9M288 260.1h122M349 277.1h61M359 277.1v9.9M395 277.1v9.9" fill="none" stroke="#000" stroke-width=".36"/>
<text font-size="7" x="289" y="270.6">spell</text>
<g font-size="4.9">
<text x="230.7" y="22">1.</text>
<text x="241.3" y="22">NO HANGING/ HOOK MARKS</text>
<text x="231.1" y="33.7">2.</text>
<text x="241.7" y="33.7">ALL PARTS ARE SANDBLASTED WITH 150 GRIT+</text>
<text x="231" y="45.5">3.</text>
<text x="241.3" y="45.5">NO DENTS, SCRATCHES, MARKS ON</text>
<text x="231.1" y="57.2">4.</text>
<text x="241.3" y="57.2">DEBURR ALL SHARP EDGES</text>
<text x="231" y="68.9">5.</text>
<text x="241.4" y="68.9">CONSISTENT ANODIZING FINISH, NO DISCOLORATION,</text>
<text x="241.3" y="74.8">BLEMISHES, ANODE MISMATCH BETWEEN PARTS</text>
<text x="231" y="86.5">6.</text>
<text x="241.7" y="86.5">ALL THREAD HOLES MUST BE CLEAN</text>
<text x="231" y="98.3">7.</text>
<text x="241.6" y="98.3">TOLERANCES ±0.1mm</text>
<text x="289" y="248.5">setsooner</text>
<text x="326.2" y="248.5">5/16/2024</text>
<text x="399.1" y="285.7">1/3</text>
</g>
<g font-size="3.5">
<text x="39" y="8.8">1</text>
<text x="89" y="8.8">2</text>
<text x="139" y="8.8">3</text>
<text x="189" y="8.8">4</text>
<text x="239" y="8.8">5</text>
<text x="289" y="8.8">6</text>
<text x="339" y="8.8">7</text>
<text x="389" y="8.8">8</text>
<text x="16.3" y="30.2">A</text>
<text x="411.3" y="30.2">A</text>
<text x="16.3" y="78">B</text>
<text x="411.3" y="78">B</text>
<text x="16.2" y="125.9">C</text>
<text x="411.2" y="125.9">C</text>
<text x="16.2" y="173.7">D</text>
<text x="411.2" y="173.7">D</text>
<text x="16.3" y="221.6">E</text>
<text x="411.3" y="221.6">E</text>
<text x="16.4" y="269.4">F</text>
<text x="411.4" y="269.4">F</text>
<text x="39" y="290.8">1</text>
<text x="89" y="290.8">2</text>
<text x="139" y="290.8">3</text>
<text x="189" y="290.8">4</text>
<text x="239" y="290.8">5</text>
<text x="289" y="290.8">6</text>
<text x="339" y="290.8">7</text>
<text x="389" y="290.8">8</text>
</g>
<g font-size="2.5">
<text x="231" y="242.9">Dept.</text>
<text x="255" y="242.9">Technical reference</text>
<text x="289" y="242.9">Created by</text>
<text x="350" y="242.9">Approved by</text>
<text x="289" y="252.8">Document type</text>
<text x="350" y="252.8">Document status</text>
<text x="289" y="262.9">Title</text>
<text x="350" y="262.9">DWG No.</text>
<text x="350" y="279.9">Rev.</text>
<text x="360" y="279.9">Date of issue</text>
<text x="396" y="279.9">Sheet</text>
</g>
</svg>
